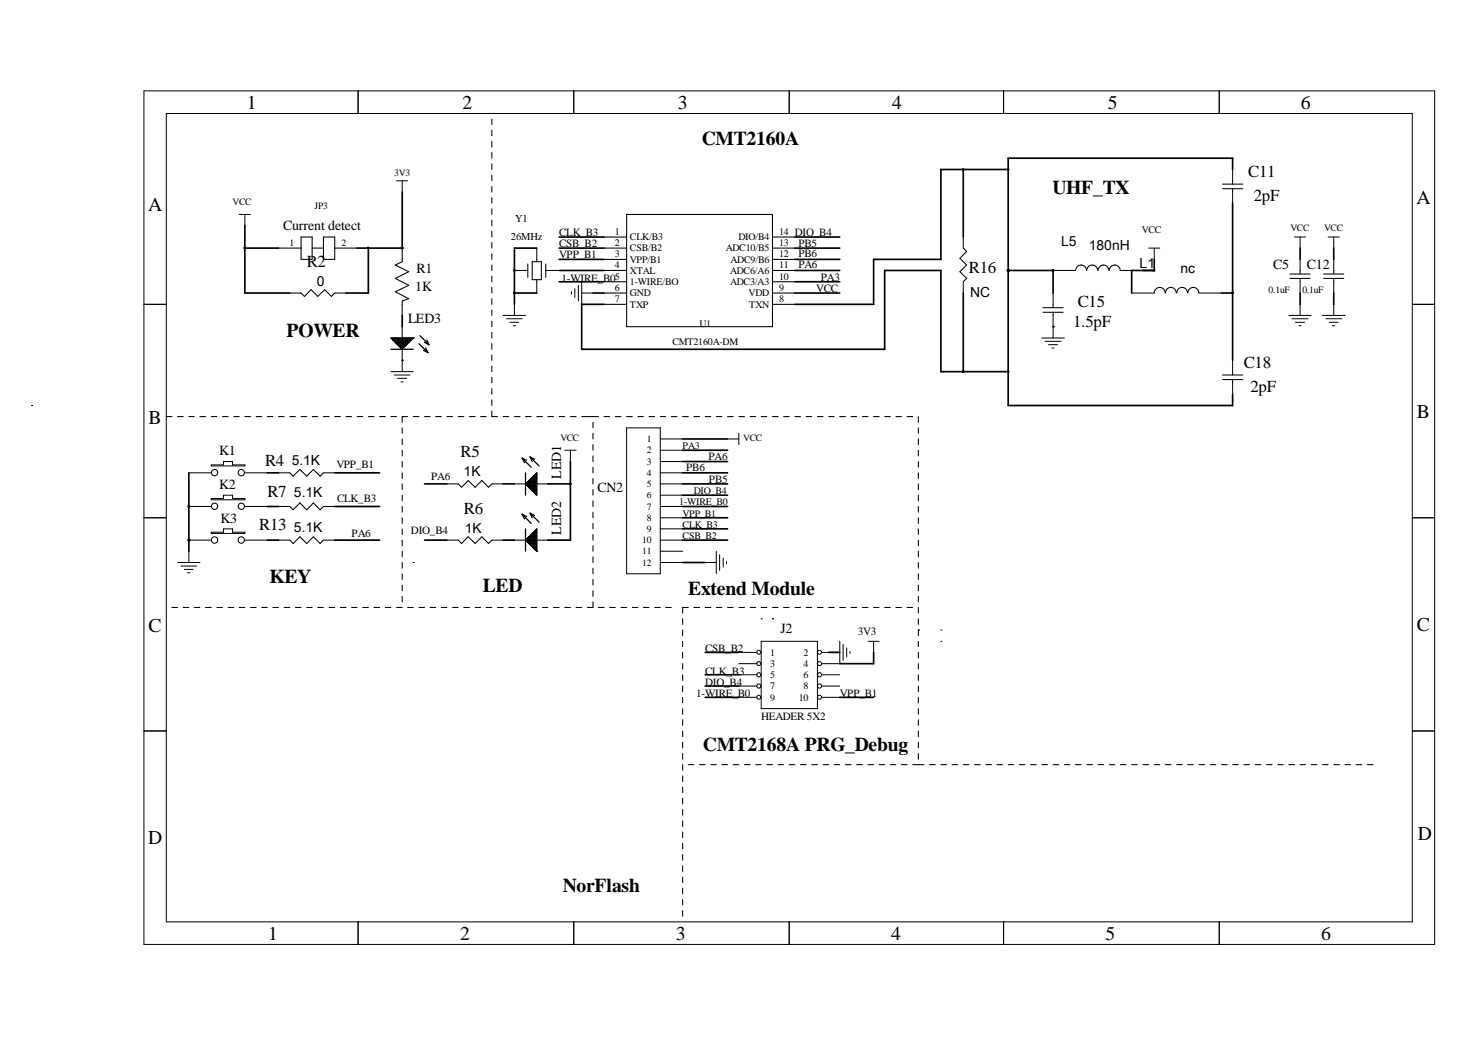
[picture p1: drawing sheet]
<svg xmlns="http://www.w3.org/2000/svg" width="297mm" height="210mm" viewBox="0 0 297 210" stroke-linecap="round" stroke-linejoin="round" font-family="sans-serif">
<g fill="none" stroke="#000" stroke-width=".2">
<path d="M29.2 18.4h261.5v172.9h-261.5zM72.6 18.4v4.6M116.2 18.4v4.6M159.9 18.4v4.6M203.3 18.4v4.6M247 18.4v4.6M33.7 23h252.4v163.7h-252.4zM80.3 36.6h2.3M81.5 36.6v2.3M249.7 34.3v2.3M249.7 38.9v2.2M48.5 43.4h2.2"/>
<path d="M49.6 43.4v2.3M58.7 59.3h2.3M67.8 59.3h2.3M104.2 54.8h2.3M108.7 50.2v2.3M108.7 57.1v2.2M111 54.8h2.3M115.8 59.1v.5M116.5 58.5v1.7M117.2 57.8v3.2M117.8 59.3h2.3M117.8 57.1v4.5"/>
<path d="M195.1 48v2.2M195.1 57.1v2.2M213.4 59.3v2.3M213.4 54.8h4.5M227 54.8h4.6M229.3 59.3h4.5M232.7 50.2h2.3M233.8 50.2v2.3M242.9 59.3h4.6M262.2 48h2.3M263.4 48v2.2M263.4 52.5v2.3"/>
<path d="M263.4 57.1v2.2M269.1 48h2.2M270.2 48v2.2M270.2 52.5v2.3M270.2 57.1v2.2M29.2 61.6h4.5M79.2 75.3h4.5M79.9 75.9h3.2M80.6 76.6h1.8M81.2 77.3h.5M81.5 73v2.3M101.9 63.9h4.6"/>
<path d="M102.6 64.6h3.2M103.3 65.3h1.8M104 65.9h.4M104.2 61.6v2.3M211.1 68.4h4.5M211.7 69.1h3.3M212.4 69.8h1.8M213.1 70.5h.5M213.4 63.9v4.5M249.7 73v2.3M249.7 77.5v2.3M261.1 63.9h4.5"/>
<path d="M261.8 64.6h3.2M262.5 65.3h1.8M263.2 65.9h.4M263.4 61.6v2.3M267.9 63.9h4.6M268.6 64.6h3.2M269.3 65.3h1.8M270 65.9h.4M270.2 61.6v2.3M286.1 61.6h4.6M38.3 95.8h4.5M42.8 94.1h2.5v-.6h1.8v.6h2.5v.3h-6.8z"/>
<path d="M49.6 95.8h4.5M56.4 95.8h2.3M65.5 95.8h2.3M90.5 98h2.3M99.6 98h2.3M114.4 91.2h2.3M115.6 91.2v2.3M126.9 86.6h6.9v29.6h-6.9zM133.8 93.5h4.5M133.8 95.8h4.5M133.8 98h4.5M133.8 88.9h4.5"/>
<path d="M133.8 91.2h4.5M147.4 88.9h2.3M149.7 87.7v2.3M29.2 104.9h4.5M36 113.9h4.5M36.7 114.6h3.1M37.3 115.3h1.9M38 116h.5M38.3 102.6h4.5M38.3 109.4h4.5M38.3 111.6v2.3M42.8 101h2.5v-.7h1.8v.7h2.5v.2h-6.8z"/>
<path d="M42.8 107.8h2.5v-.7h1.8v.7h2.5v.2h-6.8zM49.6 102.6h4.5M49.6 109.4h4.5M56.4 102.6h2.3M56.4 109.4h2.3M65.5 102.6h2.3M65.5 109.4h2.3M90.5 109.4h2.3M99.6 109.4h2.3M133.8 104.9h4.5M133.8 100.3h4.5M133.8 102.6h4.5"/>
<path d="M133.8 107.1h4.5M133.8 109.4h4.5M133.8 111.6h4.5M133.8 113.9h4.5M142.9 113.9h2.2M145.1 111.6v4.6M145.8 112.3v3.2M146.5 113v1.8M147.2 113.7v.5M286.1 104.9h4.6M149.7 132.1h3.6M149.7 134.4h3.6"/>
<path d="M149.7 136.6h3.6M149.7 138.9h3.6M154.2 129.9h11.4v13.6h-11.4zM166.5 132.1h3.6M166.5 136.6h3.6M166.5 138.9h3.6M170.1 129.9v4.5h-3.6M170.8 130.5v3.2M171.5 131.2v1.8M172.2 131.9v.4M175.8 129.9h2.3M177 129.9v2.2"/>
<path d="M29.2 148h4.5M149.7 141.2h3.6M166.5 141.2h3.6M286.1 148h4.6M72.6 186.7v4.6M116.2 186.7v4.6M159.9 186.7v4.6M203.3 186.7v4.6M247 186.7v4.6"/>
<circle cx="153.7" cy="138.9" r=".41"/>
<circle cx="153.7" cy="136.6" r=".41"/>
<circle cx="153.7" cy="132.1" r=".4"/>
<circle cx="153.7" cy="134.4" r=".4"/>
<circle cx="166" cy="138.9" r=".42"/>
<circle cx="166" cy="136.6" r=".42"/>
<circle cx="166" cy="132.1" r=".41"/>
<circle cx="166" cy="134.4" r=".41"/>
<circle cx="153.7" cy="141.2" r=".4"/>
<circle cx="166" cy="141.2" r=".41"/>
</g>
<g fill="none" stroke="#000" stroke-width=".21">
<path d="M99.6 24.1v1.1M99.6 26.4v1.1M99.6 28.7v1.1M99.6 30.9v1.1M99.6 33.2v1.1M99.6 35.5v1.1M99.6 37.8v1.1M99.6 40v1.1M247.7 38.2h4.1M247.7 37.3h4.1M249.7 36.6v.7M249.7 38.2v.7"/>
<path d="M56.4 50.2h4.6M61 48h2.2v4.5h-2.2zM61 59.3l.7 .7 1.3-1.3 1.4 1.3 1.4-1.3 1.3 1.3 .7-.7M63.2 50.2h2.3M65.5 48h2.3v4.5h-2.3zM67.8 50.2h4.5M81.5 50.2v2.8l-1.4 .7 2.7 1.3-2.7 1.4 2.7 1.4-2.7 1.3 2.7 1.4-1.3 .5v2.9M99.6 42.3v1.1M99.6 44.6v1.1M99.6 46.9v1.1M99.6 49.1v1.1M99.6 51.4v1.1"/>
<path d="M99.6 53.7v1.1M99.6 55.9v1.2M99.6 58.2v1.1M106.5 54.8h.4M106.9 53.5v2.7M107.8 53h1.9v3.6h-1.9zM108.7 52.5v.5M108.7 56.6v.5M110.6 54.8h.4M110.6 53.5v2.7M122.4 52.5h4.5M122.4 48h4.5"/>
<path d="M122.4 50.2h4.5M122.4 54.8h4.5M122.4 57.1h4.5M122.4 59.3h4.5M126.9 43.4h29.6v22.8h-29.6zM156.5 52.5h4.5M156.5 48h4.5M156.5 50.2h4.5M156.5 54.8h4.5M156.5 57.1h4.5M156.5 59.3h4.5M195.1 50.2l.7 .7-1.3 1.4 1.3 1.4-1.3 1.3 1.3 1.4-.7 .7"/>
<path d="M217.9 54.8a1.1 1.1 0 0 1 1.1-1.1 1.1 1.1 0 0 1 1.1 1.1M220.2 54.8a1.1 1.1 0 0 1 1.1-1.1 1.1 1.1 0 0 1 1.1 1.1M222.5 54.8a1.1 1.1 0 0 1 1.1-1.1 1.1 1.1 0 0 1 1.1 1.1M224.7 54.8a1.1 1.1 0 0 1 1.1-1.1 1.1 1.1 0 0 1 1.1 1.1M233.8 59.3a1.1 1.1 0 0 1 1.1-1.1 1.1 1.1 0 0 1 1.1 1.1M236.1 59.3a1.08 1.08 0 0 1 1.1-1.1 1.08 1.08 0 0 1 1.1 1.1M238.4 59.3a1.08 1.08 0 0 1 1.1-1.1 1.08 1.08 0 0 1 1.1 1.1M240.7 59.3a1.1 1.1 0 0 1 1.1-1.1 1.1 1.1 0 0 1 1.1 1.1M261.3 56.4h4.1M261.3 55.5h4.1M263.4 54.8v.7M263.4 56.4v.7"/>
<path d="M268.2 56.4h4M268.2 55.5h4M270.2 54.8v.7M270.2 56.4v.7M81.5 66.2v2.2M81.5 70.7v2.3M99.6 60.5v1.1M99.6 62.8v1.1M99.6 65v1.2M99.6 67.3v1.1M99.6 69.6v1.1M99.6 71.9v1.1"/>
<path d="M99.6 74.1v1.2M99.6 76.4v1.1M99.6 78.7v1.1M122.4 61.6h4.5M156.5 61.6h4.5M211.3 63.2h4.1M211.3 62.3h4.1M213.4 61.6v.7M213.4 63.2v.7M247.7 76.9h4.1M247.7 75.9h4.1M249.7 75.3v.6"/>
<path d="M249.7 76.9v.6M6.4 82.1h.1M33.7 84.4h1.1M36 84.4h1.1M38.3 84.4h1.1M40.5 84.4h1.1M42.8 84.4h1.1M45.1 84.4h1.1M47.4 84.4h1.1M49.6 84.4h1.1M51.9 84.4h1.1M54.1 84.4h1.2"/>
<path d="M56.4 84.4h1.2M58.7 84.4h1.2M58.7 95.8l.7 .6 1.3-1.3 1.4 1.3 1.4-1.3 1.3 1.3 .7-.6M61 84.4h1.1M63.2 84.4h1.2M65.5 84.4h1.2M67.8 84.4h1.2M70.1 84.4h1.1M72.3 84.4h1.2M74.6 84.4h1.2M76.9 84.4h1.2M79.2 84.4h1.1"/>
<path d="M81.5 86.6v1.1M81.5 88.9v1.1M81.5 91.2v1.1M81.5 93.5v1.1M81.5 95.8v1.1M81.5 98v1.1M82.6 84.4h-1.1v1.1M83.7 84.4h1.2M86 84.4h1.1M88.3 84.4h1.1M90.5 84.4h1.2M92.8 84.4h1.2"/>
<path d="M92.8 98l.7 .7 1.4-1.4 1.4 1.4 1.3-1.4 1.4 1.4 .6-.7M95.1 84.4h1.2M97.4 84.4h1.1M99.6 83.2v1.2h1.2M99.6 81v1.1M101.9 84.4h1.2M104.2 84.4h1.2M104.2 98h2.3M106.5 84.4h1.1M108.7 84.4h1.2M108.7 98h2.3M111 84.4h1.1"/>
<path d="M113.3 84.4h1.1M115.6 84.4h1.1M117.8 84.4h3.4M120.1 85.5v1.1M120.1 87.7v1.2M120.1 90v1.2M120.1 92.3v1.2M120.1 94.6v1.2M120.1 96.9v1.1M120.1 99.1v1.2M122.4 84.4h1.1M124.7 84.4h1.1"/>
<path d="M126.9 84.4h1.2M129.2 84.4h1.1M131.5 84.4h1.1M133.8 84.4h1.1M136 84.4h1.2M138.3 84.4h1.1M140.6 84.4h1.1M142.9 84.4h1.1M145.1 84.4h1.2M147.4 84.4h1.1M149.7 84.4h1.1M152 84.4h1.1"/>
<path d="M154.2 84.4h1.2M156.5 84.4h1.1M158.7 84.4h1.2M161 84.4h1.2M163.3 84.4h1.2M165.6 84.4h1.1M167.9 84.4h1.1M170.1 84.4h1.2M172.4 84.4h1.2M174.7 84.4h1.1M177 84.4h1.1M179.2 84.4h1.2"/>
<path d="M181.5 84.4h1.1M183.8 84.4h1.1M186 84.4v1.1M186 86.6v1.1M186 88.9v1.1M186 91.2v1.1M186 93.5v1.1M186 95.8v1.1M186 98v1.1M58.7 102.6l.7 .6 1.3-1.4 1.4 1.4 1.4-1.4 1.3 1.4 .7-.6M58.7 109.4l.7 .7 1.3-1.4 1.4 1.4 1.4-1.4 1.3 1.4 .7-.7M81.5 100.3v1.1"/>
<path d="M81.5 102.6v1.1M81.5 104.9v1.1M81.5 107.1v1.1M81.5 109.4v1.1M81.5 111.6v1.2M81.5 113.9v1.2M81.5 116.2v1.1M81.5 118.5v1.1M83.7 113.9h.1M92.8 109.4l.7 .7 1.4-1.4 1.4 1.4 1.3-1.4 1.4 1.4 .6-.7M104.2 109.4h2.3M108.7 109.4h2.3"/>
<path d="M120.1 101.4v1.2M120.1 103.7v1.2M120.1 106v1.1M120.1 108.2v1.2M120.1 110.5v1.1M120.1 112.8v1.1M120.1 115.1v1.1M120.1 117.3v1.2M120.1 119.6v1.2M186 100.3v1.1M186 102.6v1.1M186 104.9v1.1"/>
<path d="M186 107.1v1.1M186 109.4v1.1M186 111.6v1.2M186 113.9v1.2M186 116.2v1.1M186 118.5v1.1M34.8 123h1.2M37.1 123h1.2M39.4 123h1.1M41.6 123h1.2M43.9 123h1.2M46.2 123h1.2"/>
<path d="M48.5 123h1.1M50.7 123h1.2M53 123h1.1M55.3 123h1.1M57.6 123h1.1M59.9 123h1.1M62.1 123h1.1M64.4 123h1.1M66.7 123h1.1M69 123h1.1M71.2 123h1.1M73.5 123h1.1"/>
<path d="M75.8 123h1.1M78.1 123h1.1M80.3 123h1.2M81.5 120.8v1.1M82.6 123h1.1M84.9 123h1.1M87.1 123h1.2M89.4 123h1.1M91.7 123h1.1M94 123h1.1M96.3 123h1.1M98.5 123h1.1"/>
<path d="M100.8 123h1.1M103.1 123h1.1M105.4 123h1.1M107.6 123h1.1M109.9 123h1.1M112.1 123h1.2M114.4 123h1.2M116.7 123h1.1M120.1 121.9v1.1h-1.1M121.2 123h1.2M123.5 123h1.2M125.8 123h1.1"/>
<path d="M128.1 123h1.1M130.3 123h1.2M132.6 123h1.2M134.9 123h1.1M138.3 125.3v1.1M138.3 127.6v1.1M138.3 129.9v1.1M138.3 132.1v1.2M138.3 134.4v1.1M138.3 136.6v1.2M138.3 138.9v1.2M139.4 123h-1.1v1.2"/>
<path d="M140.6 123h1.1M142.9 123h1.1M145.1 123h1.2M147.4 123h1.1M149.7 123h1.1M152 123h1.1M154.2 125.3h.1M154.2 123h1.2M156.5 125.3h.1M156.5 123h1.1M158.7 123h1.2M161 123h1.2"/>
<path d="M163.3 123h1.2M165.6 123h1.1M167.9 123h1.1M170.1 123h1.2M172.4 123h1.2M174.7 123h1.1M177 123h1.1M179.2 123h1.2M181.5 123h1.1M183.8 123h1.1M186 127.6h.1M186 120.8v1.1"/>
<path d="M186 123v1.2M186 125.3v1.1M186 127.6v1.1M186 129.9v1.1M186 132.1v1.2M186 134.4v1.1M186 136.6v1.2M186 138.9v1.2M190.6 127.6h.1M190.6 129.9h.1M138.3 141.2v1.2M138.3 143.5v1.1"/>
<path d="M138.3 145.7v1.2M138.3 148v1.2M138.3 150.3v1.2M138.3 152.6v1.1M138.3 154.8v1.2M138.3 157.1v1.2M138.3 159.4v1.1M139.4 154.8h1.2M141.7 154.8h1.2M144 154.8h1.1M146.3 154.8h1.1M148.5 154.8h1.2"/>
<path d="M150.8 154.8h1.2M153.1 154.8h1.1M155.4 154.8h1.1M157.6 154.8h1.1M159.9 154.8h1.1M162.2 154.8h1.1M164.5 154.8h1.1M166.7 154.8h1.2M169 154.8h1.1M171.3 154.8h1.1M173.6 154.8h1.1M175.8 154.8h1.2"/>
<path d="M178.1 154.8h1.1M180.4 154.8h1.1M182.6 154.8h1.2M184.9 154.8h2.3M186 141.2v1.2M186 143.5v1.1M186 145.7v1.2M186 148v1.2M186 150.3v1.2M186 152.6v1.1M188.3 154.8h1.2M190.6 154.8h1.2"/>
<path d="M192.9 154.8h1.1M195.1 154.8h1.2M197.4 154.8h1.2M199.7 154.8h1.2M202 154.8h1.1M204.3 154.8h1.1M206.5 154.8h1.1M208.8 154.8h1.1M211.1 154.8h1.1M213.4 154.8h1.1M215.6 154.8h1.1M217.9 154.8h1.1"/>
<path d="M220.2 154.8h1.1M222.5 154.8h1.1M224.7 154.8h1.1M227 154.8h1.1M229.3 154.8h1.1M231.6 154.8h1.1M233.8 154.8h1.2M236.1 154.8h1.1M238.4 154.8h1.1M240.6 154.8h1.2M242.9 154.8h1.1M245.2 154.8h1.1"/>
<path d="M247.5 154.8h1.1M249.7 154.8h1.2M252 154.8h1.1M254.3 154.8h1.1M256.6 154.8h1.1M258.9 154.8h1.1M261.1 154.8h1.1M263.4 154.8h1.1M265.6 154.8h1.2M267.9 154.8h1.2M270.2 154.8h1.1M272.5 154.8h1.1"/>
<path d="M274.7 154.8h1.2M277 154.8h1.2M138.3 161.7v1.1M138.3 163.9v1.2M138.3 166.2v1.2M138.3 168.5v1.1M138.3 170.8v1.1M138.3 173.1v1.1M138.3 175.3v1.2M138.3 177.6v1.1M138.3 179.9v1.1M138.3 182.2v1.1"/>
<path d="M138.3 184.4v1.1"/>
<circle cx="43.5" cy="95.7" r=".64"/>
<circle cx="48.9" cy="95.7" r=".64"/>
<circle cx="43.5" cy="109.4" r=".64"/>
<circle cx="43.5" cy="102.5" r=".64"/>
<circle cx="48.9" cy="109.4" r=".64"/>
<circle cx="48.9" cy="102.5" r=".64"/>
</g>
<g fill="none" stroke="#000" stroke-width=".25">
<path d="M79.2 70.7h4.5M79.3 68.5h4.3M79.4 68.4v.3M79.5 68.8h3.9M79.6 68.4v.6M79.8 69.1h3.3M79.9 68.4v.8M80.1 69.3h2.7M80.2 68.4v1.1M80.4 69.6h2.1M80.5 68.4v1.4M80.6 69.9h1.7"/>
<path d="M80.7 68.4v1.6M80.9 70.1h1.1M81 68.4v1.9M81.2 70.4h.5M81.3 68.4v2.2M81.5 70.7h.1M81.5 68.4v2.2M81.8 68.4v2M82.1 68.4v1.7M82.4 68.4v1.4M82.6 68.4v1.1M82.9 68.4v.8"/>
<path d="M83.2 68.4v.6M83.4 68.4v.3M83.7 68.4h.1M83.7 68.4h-4.5l2.3 2.3M83.7 68.4l-2.2 2.3M84.9 69.6l1.8 1.8M85.1 68l1.8 1.8M85.8 70.9l.9 .5M86 69.3l.9 .5M86.2 70.5l.5 .9M86.5 68.9l.4 .9M105.8 92.8l.9 .4"/>
<path d="M105.8 92.8l1.8 1.8M105.8 92.8l.4 .9M106.5 95.8v4.5M106.5 98l2.2-2.2v4.5zM106.5 98h2.2M106.7 98.3h2M106.7 97.8v.4M106.8 97.7h1.9M106.9 97.5v1M107 98.5h1.7M107 97.5h1.7M107.2 97.3v1.5"/>
<path d="M107.3 98.8h1.4M107.3 97.2h1.4M107.4 92.5l.9 .5M107.4 92.5l1.8 1.9M107.4 92.5l.4 1M107.5 97v2M107.5 99.1h1.2M107.6 96.9h1.1M107.8 99.4h.9M107.8 96.7v2.6M107.8 96.6h.9M108 96.5v3.1"/>
<path d="M108.1 99.6h.6M108.1 96.4h.6M108.3 96.2v3.6M108.3 99.9h.4M108.4 96.1h.3M108.6 95.9v4.2M108.7 95.8h.1M105.8 104.1l.9 .5M105.8 104.1l1.8 1.9M105.8 104.1l.4 1M106.5 107.1v4.5M106.5 109.4l2.2-2.3v4.5z"/>
<path d="M106.5 109.5h2.2M106.8 109.7h1.9M107.1 110h1.6M107.3 110.3h1.4M107.4 103.9l.9 .5M107.4 103.9l1.8 1.8M107.4 103.9l.4 1M107.6 110.6h1.1M107.9 110.8h.8M108.2 111.1h.5M108.4 111.4h.3M108.6 100.2h.1"/>
<path d="M108.7 111.6h.1M108.7 109.2h-2v.4M108.7 108.9h-1.8v.9M108.7 108.7h-1.5v1.4M108.7 108.4h-1.2v2M108.7 108.1h-.9v2.6M108.7 107.8h-.7v3.1M108.7 107.6h-.4v3.6M108.7 107.3h-.1v4.2"/>
</g>
<g fill="none" stroke="#000" stroke-width=".34">
<path d="M81.5 38.9v11.3h-9.2M195.1 34.3v13.7M204.3 34.3h-13.7v18.2h-13.6v9.1h-16M249.7 34.3v-2.3h-45.4v50.1h45.4v-2.3M49.6 45.7v13.6h9.1M49.6 50.2h6.8M74.6 50.2v9.1h-4.5M104.2 59.3h4.5M108.7 50.2h-4.5v11.4M113.3 50.2h9.1M113.3 54.8h9.1M113.3 52.5h9.1"/>
<path d="M113.3 57.1h9.1M113.3 48h9.1M120.1 59.3h2.3M161 50.2h9.1M161 59.3h9.1M161 54.8h9.1M161 52.5h9.1M161 57.1h9.1M161 48h9.1M195.1 59.3v16M204.3 54.8h9.1v4.5M233.8 52.5v2.3h-4.5v4.5"/>
<path d="M247.5 59.3h2.2M249.7 41.1v31.9M263.4 50.2v2.3M263.4 59.3v2.3M270.2 50.2v2.3M270.2 59.3v2.3M81.5 63.9v2.3M122.4 61.6h-4.6v9.1h61.4v-15.9h11.4v20.5h13.7M38.3 95.8v15.8M54.1 95.8h2.3M67.8 95.8h9.1M86 98h4.5"/>
<path d="M101.9 98h2.3M111 98h4.6M115.6 93.5v15.9h-4.6M138.3 98h9.1M138.3 95.8h9.1M138.3 88.9h9.1M138.3 93.5h9.1M138.3 91.2h9.1M54.1 109.4h2.3M54.1 102.6h2.3M67.8 109.4h9.1M67.8 102.6h9.1"/>
<path d="M86 109.4h4.5M101.9 109.4h2.3M138.3 109.4h9.1M138.3 102.6h9.1M138.3 113.9h4.6M138.3 100.3h9.1M138.3 104.9h9.1M138.3 107.1h9.1M142.9 132.1h6.8M142.9 136.6h6.8M142.9 138.9h6.8M167.9 132.1h2.2"/>
<path d="M177 132.1v2.3h-6.9M142.9 141.2h6.8M170.1 141.2h6.9"/>
</g>
<g fill="#000">
<circle cx="81.5" cy="50.2" r=".17"/>
<circle cx="104.2" cy="54.8" r=".17"/>
<circle cx="204.3" cy="54.8" r=".17"/>
<circle cx="213.4" cy="54.8" r=".17"/>
<circle cx="81.5" cy="73" r=".17"/>
<circle cx="213.4" cy="66.2" r=".17"/>
<circle cx="38.3" cy="102.6" r=".17"/>
<circle cx="38.3" cy="109.4" r=".17"/>
</g>
<g fill="#000" stroke="#000" stroke-width=".2">
<circle cx="195.1" cy="34.3" r=".18"/>
<circle cx="204.2" cy="34.3" r=".18"/>
<circle cx="49.6" cy="50.2" r=".19"/>
<circle cx="74.6" cy="50.2" r=".19"/>
<circle cx="81.4" cy="50.2" r=".18"/>
<circle cx="104.2" cy="59.3" r=".18"/>
<circle cx="104.2" cy="54.8" r=".17"/>
<circle cx="204.2" cy="54.8" r=".18"/>
<circle cx="213.3" cy="54.8" r=".18"/>
<circle cx="233.8" cy="54.8" r=".17"/>
<circle cx="249.7" cy="59.3" r=".19"/>
<circle cx="195.1" cy="75.2" r=".19"/>
<circle cx="204.2" cy="75.2" r=".19"/>
<circle cx="115.5" cy="98" r=".19"/>
<circle cx="38.2" cy="109.4" r=".19"/>
<circle cx="38.3" cy="102.5" r=".18"/>
</g>
<g font-size="4">
<text x="50" y="22">1</text>
<text x="93.7" y="22">2</text>
<text x="137.3" y="22">3</text>
<text x="180.8" y="22">4</text>
<text x="224.4" y="22">5</text>
<text x="263.5" y="22">6</text>
<text x="142.2" y="29.3">CMT2160A</text>
<text x="213.2" y="39.4">UHF_TX</text>
<text x="287" y="41.4">A</text>
<text x="30" y="42.7">A</text>
<text x="58" y="68.2">POWER</text>
<text x="30.1" y="85.9">B</text>
<text x="287.1" y="84.6">B</text>
<text x="54.6" y="118">KEY</text>
<text x="97.8" y="119.8">LED</text>
<text x="139.4" y="120.5">Extend Module</text>
<text x="30.1" y="128">C</text>
<text x="287.1" y="127.8">C</text>
<text x="142.4" y="152.1">CMT2168A PRG_Debug</text>
<text x="30" y="171">D</text>
<text x="287.2" y="170.1">D</text>
<text x="114" y="180.5">NorFlash</text>
<text x="54.3" y="190.3">1</text>
<text x="93.2" y="190.3">2</text>
<text x="136.9" y="190.3">3</text>
<text x="180.5" y="190.3">4</text>
<text x="224" y="190.3">5</text>
<text x="267.7" y="190.3">6</text>
</g>
<g font-size="3.4">
<text x="252.9" y="35.9">C11</text>
<text x="254" y="40.7">2pF</text>
<text x="62.1" y="54.1">R2</text>
<text x="196.3" y="55.3">R16</text>
<text x="218.3" y="62.1">C15</text>
<text x="217.4" y="66.2">1.5pF</text>
<text x="252" y="74.6">C18</text>
<text x="253.3" y="79.4">2pF</text>
<text x="53.7" y="94.4">R4</text>
<text x="93.3" y="92.5">R5</text>
<text x="54.2" y="100.7">R7</text>
<text x="52.5" y="107.3">R13</text>
<text x="94" y="104.1">R6</text>
</g>
<g font-size="2.8">
<text x="57.4" y="46.6">Current detect</text>
<text x="215" y="49.8">L5</text>
<text x="220.6" y="50.7">180nH</text>
<text x="64.2" y="58">0</text>
<text x="84.1" y="59">1K</text>
<text x="84.4" y="55.2">R1</text>
<text x="230.9" y="54.3">L1</text>
<text x="239.1" y="55.2">nc</text>
<text x="257.9" y="54.6">C5</text>
<text x="264.7" y="54.6">C12</text>
<text x="82.7" y="65.5">LED3</text>
<text x="196.5" y="60.2">NC</text>
<text x="44.4" y="92.1">K1</text>
<text x="59.1" y="94.1">5.1K</text>
<text x="44.4" y="98.9">K2</text>
<text x="59.6" y="100.7">5.1K</text>
<text x="93.9" y="96.4">1K</text>
<text x="113.7" y="96.9" transform="rotate(-90 113.7 96.9)">LED1</text>
<text x="121" y="99.6">CN2</text>
<text x="44.7" y="106">K3</text>
<text x="59.6" y="107.8">5.1K</text>
<text x="94.2" y="108">1K</text>
<text x="113.7" y="108.3" transform="rotate(-90 113.7 108.3)">LED2</text>
<text x="158.1" y="128.3">J2</text>
</g>
<g font-size="2.3">
<text x="113.3" y="47.7">CLK_B3</text>
<text x="113.3" y="52.3">VPP_B1</text>
<text x="113.3" y="50">CSB_B2</text>
<text x="161.7" y="50">PB5</text>
<text x="161.7" y="52.1">PB6</text>
<text x="113.7" y="57.1">1-WIRE_B05</text>
<text x="161.7" y="54.3">PA6</text>
<text x="165.3" y="59.1">VCC</text>
<text x="166.3" y="56.8">PA3</text>
<text x="68.1" y="94.8">VPP_B1</text>
<text x="139" y="95.3">PB6</text>
<text x="143.5" y="93.2">PA6</text>
<text x="68.3" y="101.7">CLK_B3</text>
<text x="87.4" y="97.2">PA6</text>
<text x="143.6" y="97.8">PB5</text>
<text x="71.2" y="108.7">PA6</text>
<text x="83.3" y="108.1">DIO_B4</text>
<text x="173.8" y="128.5">3V3</text>
<text x="142.9" y="132.1">CSB_B2</text>
<text x="142.9" y="136.6">CLK_B3</text>
<text x="141" y="141.2">1-WIRE_B0</text>
<text x="142.9" y="138.9">DIO_B4</text>
<text x="170.1" y="141.2">VPP_B1</text>
<text x="154.2" y="145.7">HEADER 5X2</text>
</g>
<g font-size="2.1">
<text x="104.4" y="44.9">Y1</text>
<text x="103.5" y="48.5">26MHz</text>
</g>
<g font-size="2">
<text x="124.6" y="47.5">1</text>
<text x="157.9" y="47.5">14 DIO_B4</text>
<text x="231.3" y="47.3">VCC</text>
<text x="124.6" y="49.8">2</text>
<text x="124.6" y="52.1">3</text>
<text x="127.6" y="48.7">CLK/B3</text>
<text x="127.6" y="50.9">CSB/B2</text>
<text x="127.6" y="53.2">VPP/B1</text>
<text x="147" y="50.9">ADC10/B5</text>
<text x="148" y="53.2">ADC9/B6</text>
<text x="149.6" y="48.7">DIO/B4</text>
<text x="157.9" y="52.1">12</text>
<text x="157.9" y="49.8">13</text>
<text x="124.6" y="54.3">4</text>
<text x="124.6" y="58.9">6</text>
<text x="127.6" y="55.4">XTAL</text>
<text x="127.6" y="57.7">1-WIRE/BO</text>
<text x="147.9" y="57.7">ADC3/A3</text>
<text x="147.9" y="55.4">ADC6/A6</text>
<text x="157.9" y="58.9">9</text>
<text x="157.9" y="56.6">10</text>
<text x="157.9" y="54.3">11</text>
<text x="124.6" y="61.2">7</text>
<text x="127.6" y="60">GND</text>
<text x="127.6" y="62.3">TXP</text>
<text x="151.7" y="60">VDD</text>
<text x="151.8" y="62.3">TXN</text>
<text x="157.9" y="61.2">8</text>
<text x="136.2" y="69.8">CMT2160A-DM</text>
<text x="141.7" y="66.2">U1</text>
<text x="138.3" y="91">PA3</text>
<text x="140.5" y="100.1">DIO_B4</text>
<text x="137.6" y="102.3">1-WIRE_B0</text>
<text x="138.3" y="104.6">VPP_B1</text>
<text x="138.3" y="106.9">CLK_B3</text>
<text x="138.3" y="109.2">CSB_B2</text>
<text x="156" y="132.8">1</text>
<text x="156" y="135.1">3</text>
<text x="156" y="137.3">5</text>
<text x="162.8" y="132.8">2</text>
<text x="162.8" y="135.1">4</text>
<text x="162.8" y="137.3">6</text>
<text x="156" y="139.6">7</text>
<text x="156" y="141.9">9</text>
<text x="161.8" y="141.9">10</text>
<text x="162.8" y="139.6">8</text>
</g>
<g font-size="1.9">
<text x="79.9" y="35.7">3V3</text>
<text x="47.1" y="41.6">VCC</text>
<text x="63.7" y="42.3">JP3</text>
<text x="261.4" y="46.9">VCC</text>
<text x="268.3" y="46.9">VCC</text>
<text x="58.7" y="49.8">1</text>
<text x="69.2" y="49.8">2</text>
<text x="257" y="59.3">0.1uF</text>
<text x="263.9" y="59.3">0.1uF</text>
<text x="113.5" y="89.3">VCC</text>
<text x="131" y="89.5">1</text>
<text x="150.6" y="89.4">VCC</text>
<text x="131" y="91.8">2</text>
<text x="131" y="94.1">3</text>
<text x="131" y="96.4">4</text>
<text x="131" y="98.6">5</text>
<text x="131" y="100.9">6</text>
<text x="131" y="103.2">7</text>
<text x="131" y="105.5">8</text>
<text x="131" y="107.7">9</text>
<text x="130.1" y="110">10</text>
<text x="130.1" y="112.3">11</text>
<text x="130.1" y="114.5">12</text>
</g>
</svg>
